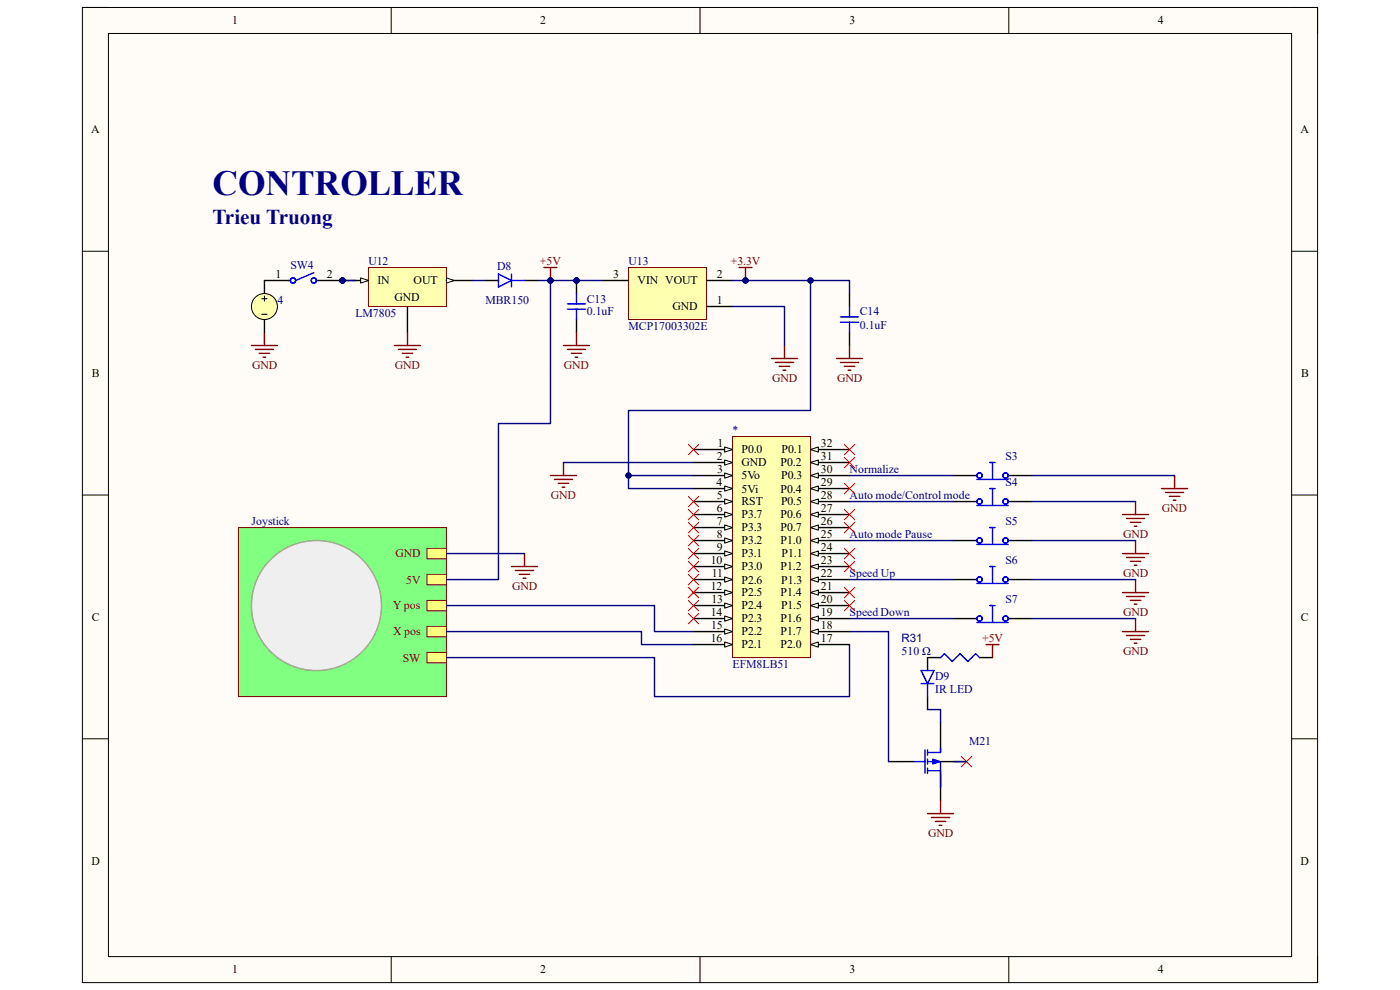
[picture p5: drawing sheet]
<svg xmlns="http://www.w3.org/2000/svg" width="297mm" height="210mm" viewBox="0 0 297 210" stroke-linecap="round" stroke-linejoin="round" font-family="sans-serif">
<path d="M17.5 1.6h262v206.8h-262z" fill-rule="evenodd" fill="#fffcf8"/>
<path d="M17.5 1.6h262v206.8h-262z" fill="none" stroke="#000" stroke-width=".21"/>
<path d="M23 7.1h251v195.8h-251z" fill-rule="evenodd" fill="#fffcf8"/>
<g fill="none" stroke="#000" stroke-width=".21">
<path d="M17.5 1.6h5.5M23 7.1h251v195.8h-251zM83 1.6v5.5M148.5 1.6v5.5M214 1.6v5.5M274 1.6h5.5v5.5M17.5 53.3h5.5M274 53.3h5.5M17.5 105h5.5M274 105h5.5M17.5 156.7h5.5M274 156.7h5.5"/>
<path d="M83 202.9v5.5M148.5 202.9v5.5M214 202.9v5.5M279.5 202.9v5.5"/>
</g>
<path d="M155.4 92.6h16.5v46.9h-16.5z" fill-rule="evenodd" fill="#ffffb0"/>
<path d="M155.4 92.6h16.5v46.9h-16.5z" fill="none" stroke="#800000" stroke-width=".21"/>
<path d="M147.1 95.4h8.3" fill="none" stroke="#000" stroke-width=".3"/>
<path d="M153.7 94.8l1.7 .6-1.7 .5z" fill="#f8fcff"/>
<path d="M153.7 94.8l1.7 .6-1.7 .5z" fill="none" stroke="#000" stroke-width=".21"/>
<path d="M147.1 98.1h8.3" fill="none" stroke="#000" stroke-width=".3"/>
<path d="M153.7 97.6l1.7 .5-1.7 .6z" fill="#f8fcff"/>
<path d="M153.7 97.6l1.7 .5-1.7 .6z" fill="none" stroke="#000" stroke-width=".21"/>
<path d="M147.1 100.9h8.3" fill="none" stroke="#000" stroke-width=".3"/>
<path d="M153.7 100.3l1.7 .6-1.7 .5z" fill="#f8fcff"/>
<path d="M153.7 100.3l1.7 .6-1.7 .5z" fill="none" stroke="#000" stroke-width=".21"/>
<path d="M147.1 103.6h8.3" fill="none" stroke="#000" stroke-width=".3"/>
<path d="M153.7 103.1l1.7 .5-1.7 .6z" fill="#f8fcff"/>
<path d="M153.7 103.1l1.7 .5-1.7 .6z" fill="none" stroke="#000" stroke-width=".21"/>
<path d="M147.1 106.4h8.3" fill="none" stroke="#000" stroke-width=".3"/>
<path d="M153.7 105.8l1.7 .6-1.7 .5z" fill="#f8fcff"/>
<path d="M153.7 105.8l1.7 .6-1.7 .5z" fill="none" stroke="#000" stroke-width=".21"/>
<path d="M147.1 109.2h8.3" fill="none" stroke="#000" stroke-width=".3"/>
<path d="M153.7 108.6l1.7 .6-1.7 .5z" fill="#f8fcff"/>
<path d="M153.7 108.6l1.7 .6-1.7 .5z" fill="none" stroke="#000" stroke-width=".21"/>
<path d="M147.1 111.9h8.3" fill="none" stroke="#000" stroke-width=".3"/>
<path d="M153.7 111.4l1.7 .5-1.7 .6z" fill="#f8fcff"/>
<path d="M153.7 111.4l1.7 .5-1.7 .6z" fill="none" stroke="#000" stroke-width=".21"/>
<path d="M147.1 114.7h8.3" fill="none" stroke="#000" stroke-width=".3"/>
<path d="M153.7 114.1l1.7 .6-1.7 .5z" fill="#f8fcff"/>
<path d="M153.7 114.1l1.7 .6-1.7 .5z" fill="none" stroke="#000" stroke-width=".21"/>
<path d="M147.1 117.4h8.3" fill="none" stroke="#000" stroke-width=".3"/>
<path d="M153.7 116.9l1.7 .5-1.7 .6z" fill="#f8fcff"/>
<path d="M153.7 116.9l1.7 .5-1.7 .6z" fill="none" stroke="#000" stroke-width=".21"/>
<path d="M147.1 120.2h8.3" fill="none" stroke="#000" stroke-width=".3"/>
<path d="M153.7 119.6l1.7 .6-1.7 .5z" fill="#f8fcff"/>
<path d="M153.7 119.6l1.7 .6-1.7 .5z" fill="none" stroke="#000" stroke-width=".21"/>
<path d="M147.1 122.9h8.3" fill="none" stroke="#000" stroke-width=".3"/>
<path d="M153.7 122.4l1.7 .5-1.7 .6z" fill="#f8fcff"/>
<path d="M153.7 122.4l1.7 .5-1.7 .6z" fill="none" stroke="#000" stroke-width=".21"/>
<path d="M147.1 125.7h8.3" fill="none" stroke="#000" stroke-width=".3"/>
<path d="M153.7 125.2l1.7 .5-1.7 .6z" fill="#f8fcff"/>
<path d="M153.7 125.2l1.7 .5-1.7 .6z" fill="none" stroke="#000" stroke-width=".21"/>
<path d="M147.1 128.5h8.3" fill="none" stroke="#000" stroke-width=".3"/>
<path d="M153.7 127.9l1.7 .6-1.7 .5z" fill="#f8fcff"/>
<path d="M153.7 127.9l1.7 .6-1.7 .5z" fill="none" stroke="#000" stroke-width=".21"/>
<path d="M147.1 131.2h8.3" fill="none" stroke="#000" stroke-width=".3"/>
<path d="M153.7 130.7l1.7 .5-1.7 .6z" fill="#f8fcff"/>
<path d="M153.7 130.7l1.7 .5-1.7 .6z" fill="none" stroke="#000" stroke-width=".21"/>
<path d="M147.1 134h8.3" fill="none" stroke="#000" stroke-width=".3"/>
<path d="M153.7 133.4l1.7 .6-1.7 .5z" fill="#f8fcff"/>
<path d="M153.7 133.4l1.7 .6-1.7 .5z" fill="none" stroke="#000" stroke-width=".21"/>
<path d="M147.1 136.7h8.3" fill="none" stroke="#000" stroke-width=".3"/>
<path d="M153.7 136.2l1.7 .5-1.7 .6z" fill="#f8fcff"/>
<path d="M153.7 136.2l1.7 .5-1.7 .6z" fill="none" stroke="#000" stroke-width=".21"/>
<path d="M171.9 136.7h8.3" fill="none" stroke="#000" stroke-width=".3"/>
<path d="M171.9 136.7l1.7-.5v1.1z" fill="#f8fcff"/>
<path d="M171.9 136.7l1.7-.5v1.1z" fill="none" stroke="#000" stroke-width=".21"/>
<path d="M171.9 134h8.3" fill="none" stroke="#000" stroke-width=".3"/>
<path d="M171.9 134l1.7-.6v1.1z" fill="#f8fcff"/>
<path d="M171.9 134l1.7-.6v1.1z" fill="none" stroke="#000" stroke-width=".21"/>
<path d="M171.9 131.2h8.3" fill="none" stroke="#000" stroke-width=".3"/>
<path d="M171.9 131.2l1.7-.5v1.1z" fill="#f8fcff"/>
<path d="M171.9 131.2l1.7-.5v1.1z" fill="none" stroke="#000" stroke-width=".21"/>
<path d="M171.9 128.5h8.3" fill="none" stroke="#000" stroke-width=".3"/>
<path d="M171.9 128.5l1.7-.6v1.1z" fill="#f8fcff"/>
<path d="M171.9 128.5l1.7-.6v1.1z" fill="none" stroke="#000" stroke-width=".21"/>
<path d="M171.9 125.7h8.3" fill="none" stroke="#000" stroke-width=".3"/>
<path d="M171.9 125.7l1.7-.5v1.1z" fill="#f8fcff"/>
<path d="M171.9 125.7l1.7-.5v1.1z" fill="none" stroke="#000" stroke-width=".21"/>
<path d="M171.9 122.9h8.3" fill="none" stroke="#000" stroke-width=".3"/>
<path d="M171.9 122.9l1.7-.5v1.1z" fill="#f8fcff"/>
<path d="M171.9 122.9l1.7-.5v1.1z" fill="none" stroke="#000" stroke-width=".21"/>
<path d="M171.9 120.2h8.3" fill="none" stroke="#000" stroke-width=".3"/>
<path d="M171.9 120.2l1.7-.6v1.1z" fill="#f8fcff"/>
<path d="M171.9 120.2l1.7-.6v1.1z" fill="none" stroke="#000" stroke-width=".21"/>
<path d="M171.9 117.4h8.3" fill="none" stroke="#000" stroke-width=".3"/>
<path d="M171.9 117.4l1.7-.5v1.1z" fill="#f8fcff"/>
<path d="M171.9 117.4l1.7-.5v1.1z" fill="none" stroke="#000" stroke-width=".21"/>
<path d="M171.9 114.7h8.3" fill="none" stroke="#000" stroke-width=".3"/>
<path d="M171.9 114.7l1.7-.6v1.1z" fill="#f8fcff"/>
<path d="M171.9 114.7l1.7-.6v1.1z" fill="none" stroke="#000" stroke-width=".21"/>
<path d="M171.9 111.9h8.3" fill="none" stroke="#000" stroke-width=".3"/>
<path d="M171.9 111.9l1.7-.5v1.1z" fill="#f8fcff"/>
<path d="M171.9 111.9l1.7-.5v1.1z" fill="none" stroke="#000" stroke-width=".21"/>
<path d="M171.9 109.2h8.3" fill="none" stroke="#000" stroke-width=".3"/>
<path d="M171.9 109.2l1.7-.6v1.1z" fill="#f8fcff"/>
<path d="M171.9 109.2l1.7-.6v1.1z" fill="none" stroke="#000" stroke-width=".21"/>
<path d="M171.9 106.4h8.3" fill="none" stroke="#000" stroke-width=".3"/>
<path d="M171.9 106.4l1.7-.6v1.1z" fill="#f8fcff"/>
<path d="M171.9 106.4l1.7-.6v1.1z" fill="none" stroke="#000" stroke-width=".21"/>
<path d="M171.9 103.6h8.3" fill="none" stroke="#000" stroke-width=".3"/>
<path d="M171.9 103.6l1.7-.5v1.1z" fill="#f8fcff"/>
<path d="M171.9 103.6l1.7-.5v1.1z" fill="none" stroke="#000" stroke-width=".21"/>
<path d="M171.9 100.9h8.3" fill="none" stroke="#000" stroke-width=".3"/>
<path d="M171.9 100.9l1.7-.6v1.1z" fill="#f8fcff"/>
<path d="M171.9 100.9l1.7-.6v1.1z" fill="none" stroke="#000" stroke-width=".21"/>
<path d="M171.9 98.1h8.3" fill="none" stroke="#000" stroke-width=".3"/>
<path d="M171.9 98.1l1.7-.5v1.1z" fill="#f8fcff"/>
<path d="M171.9 98.1l1.7-.5v1.1z" fill="none" stroke="#000" stroke-width=".21"/>
<path d="M171.9 95.4h8.3" fill="none" stroke="#000" stroke-width=".3"/>
<path d="M171.9 95.4l1.7-.6v1.1z" fill="#f8fcff"/>
<path d="M171.9 95.4l1.7-.6v1.1z" fill="none" stroke="#000" stroke-width=".21"/>
<path d="M133.3 56.7h16.6v11.1h-16.6z" fill-rule="evenodd" fill="#ffffb0"/>
<path d="M133.3 56.7h16.6v11.1h-16.6z" fill="none" stroke="#800000" stroke-width=".21"/>
<path d="M127.8 59.5h5.5M149.9 59.5h5.5M149.9 65h5.5" fill="none" stroke="#000" stroke-width=".3"/>
<path d="M156.8 56.7h2.7M158.2 56.7v2.8" fill="none" stroke="#800000" stroke-width=".3"/>
<circle cx="158.2" cy="59.5" r=".55" fill="#000080"/>
<circle cx="158.2" cy="59.5" r=".55" fill="none" stroke="#000080" stroke-width=".21"/>
<path d="M163.7 76.1h5.5M164.5 76.9h3.9M165.3 77.7h2.2M166.2 78.5h.5M166.4 73.3v2.8M177.5 76.1h5.5M178.3 76.9h3.9M179.1 77.7h2.2M179.9 78.5h.6M180.2 73.3v2.8" fill="none" stroke="#800000" stroke-width=".3"/>
<path d="M180.2 62.3v2.7M180.2 70.5v2.8" fill="none" stroke="#000" stroke-width=".3"/>
<path d="M178.3 68.3h3.9M178.3 67.2h3.9M180.2 65v2.2M180.2 68.3v2.2" fill="none" stroke="#00f" stroke-width=".3"/>
<circle cx="122.3" cy="59.5" r=".55" fill="#000080"/>
<circle cx="122.3" cy="59.5" r=".55" fill="none" stroke="#000080" stroke-width=".21"/>
<path d="M122.3 59.5v2.8M122.3 67.8v2.7" fill="none" stroke="#000" stroke-width=".3"/>
<circle cx="122.3" cy="59.5" r=".55" fill="#000080"/>
<circle cx="122.3" cy="59.5" r=".55" fill="none" stroke="#000080" stroke-width=".21"/>
<path d="M120.4 65.6h3.8M120.4 64.5h3.8M122.3 62.3v2.2M122.3 65.6v2.2" fill="none" stroke="#00f" stroke-width=".3"/>
<path d="M119.5 73.3h5.6M120.4 74.1h3.8M121.2 75h2.2M122 75.8h.6M122.3 70.5v2.8" fill="none" stroke="#800000" stroke-width=".3"/>
<circle cx="72.7" cy="59.5" r=".55" fill="#000080"/>
<circle cx="72.7" cy="59.5" r=".55" fill="none" stroke="#000080" stroke-width=".21"/>
<path d="M78.2 56.7h16.5v8.3h-16.5z" fill-rule="evenodd" fill="#ffffb0"/>
<path d="M78.2 56.7h16.5v8.3h-16.5z" fill="none" stroke="#800000" stroke-width=".21"/>
<path d="M72.6 59.5h5.6" fill="none" stroke="#000" stroke-width=".3"/>
<path d="M76.5 59l1.7 .5-1.7 .6z" fill="#f8fcff"/>
<path d="M76.5 59l1.7 .5-1.7 .6z" fill="none" stroke="#000" stroke-width=".21"/>
<circle cx="72.7" cy="59.5" r=".55" fill="#000080"/>
<circle cx="72.7" cy="59.5" r=".55" fill="none" stroke="#000080" stroke-width=".21"/>
<path d="M94.7 59.5h5.5M86.4 65v5.5" fill="none" stroke="#000" stroke-width=".3"/>
<path d="M94.7 59l1.7 .5-1.7 .6z" fill="#f8fcff"/>
<path d="M94.7 59l1.7 .5-1.7 .6z" fill="none" stroke="#000" stroke-width=".21"/>
<path d="M53.3 73.3h5.6M54.2 74.1h3.8M55 74.9h2.2M55.8 75.8h.6M56.1 70.5v2.8" fill="none" stroke="#800000" stroke-width=".3"/>
<circle cx="72.7" cy="59.5" r=".55" fill="#000080"/>
<circle cx="72.7" cy="59.5" r=".55" fill="none" stroke="#000080" stroke-width=".21"/>
<path d="M66.6 57.8l-3.9 1.7" fill="none" stroke="#00f" stroke-width=".3"/>
<path d="M56.1 59.5h5.5M67.1 59.5h5.5" fill="none" stroke="#000" stroke-width=".3"/>
<circle cx="72.7" cy="59.5" r=".55" fill="#000080"/>
<circle cx="72.7" cy="59.5" r=".55" fill="none" stroke="#000080" stroke-width=".21"/>
<g fill="none" stroke="#00f" stroke-width=".3">
<path d="M105.7 58.1l2.8 1.4-2.8 1.4zM108.5 59.5h2.8M108.5 58.1v2.8"/>
<circle cx="62.2" cy="59.5" r=".55"/>
<circle cx="66.6" cy="59.5" r=".55"/>
</g>
<path d="M56.1 59.5v2.8M103 59.5h2.7M111.3 59.5h2.7M56.1 67.8v2.7" fill="none" stroke="#000" stroke-width=".3"/>
<circle cx="56.1" cy="65" r="2.76" fill="#ffffb0"/>
<g fill="none" stroke="#000" stroke-width=".21">
<path d="M55.5 63.4h1.2M55.5 66.7h1.2M56.1 62.8v1.1"/>
<circle cx="56.1" cy="65" r="2.76"/>
</g>
<path d="M115.4 56.7h2.8M116.8 56.7v2.8M83.7 73.3h5.5M84.5 74.1h3.9M85.3 75h2.2M86.2 75.8h.5M86.4 70.5v2.8" fill="none" stroke="#800000" stroke-width=".3"/>
<circle cx="116.8" cy="59.5" r=".55" fill="#000080"/>
<circle cx="116.8" cy="59.5" r=".55" fill="none" stroke="#000080" stroke-width=".21"/>
<path d="M119.5 98.1v2.8M116.8 100.9h5.5M117.6 101.7h3.9M118.4 102.5h2.2M119.3 103.4h.5" fill="none" stroke="#800000" stroke-width=".3"/>
<path d="M50.6 111.9h44.1v35.9h-44.1z" fill-rule="evenodd" fill="#80ff80"/>
<path d="M50.6 111.9h44.1v35.9h-44.1z" fill="none" stroke="#800000" stroke-width=".21"/>
<path d="M90.6 116.3h4.1v2.2h-4.1z" fill-rule="evenodd" fill="#ffff80"/>
<path d="M90.6 116.3h4.1v2.2h-4.1z" fill="none" stroke="#800000" stroke-width=".21"/>
<path d="M90.6 121.8h4.1v2.2h-4.1z" fill-rule="evenodd" fill="#ffff80"/>
<path d="M90.6 121.8h4.1v2.2h-4.1z" fill="none" stroke="#800000" stroke-width=".21"/>
<path d="M90.6 127.4h4.1v2.2h-4.1z" fill-rule="evenodd" fill="#ffff80"/>
<path d="M90.6 127.4h4.1v2.2h-4.1z" fill="none" stroke="#800000" stroke-width=".21"/>
<path d="M90.6 132.9h4.1v2.2h-4.1z" fill-rule="evenodd" fill="#ffff80"/>
<path d="M90.6 132.9h4.1v2.2h-4.1z" fill="none" stroke="#800000" stroke-width=".21"/>
<path d="M90.6 138.4h4.1v2.2h-4.1z" fill-rule="evenodd" fill="#ffff80"/>
<path d="M90.6 138.4h4.1v2.2h-4.1z" fill="none" stroke="#800000" stroke-width=".21"/>
<circle cx="67.1" cy="128.5" r="13.8" fill="#efefef"/>
<circle cx="67.1" cy="128.5" r="13.8" fill="none" stroke="#999" stroke-width=".3"/>
<g fill="none" stroke="#800000" stroke-width=".3">
<path d="M111.3 117.4v2.8M238.1 109.2h5.6M238.1 117.4h5.6M239 110h3.8M239 118.3h3.8M239.8 110.8h2.2M239.8 119.1h2.2M240.6 111.6h.6M240.6 119.9h.6M240.9 106.4v2.8M240.9 114.7v2.7M246.4 103.6h5.5"/>
<path d="M247.2 104.5h3.9M248.1 105.3h2.2M248.9 106.1h.6M249.2 100.9v2.7M108.5 120.2h5.5M109.3 121h3.9M110.2 121.8h2.2M111 122.7h.5M238.1 134h5.6M238.1 125.7h5.6M239 134.8h3.8M239 126.5h3.8"/>
<path d="M239.8 135.6h2.2M239.8 127.4h2.2M240.6 136.5h.6M240.6 128.2h.6M240.9 122.9v2.8M240.9 131.2v2.8"/>
</g>
<g fill="none" stroke="#000" stroke-width=".3">
<path d="M202.3 114.7h5M202.3 106.4h5M202.3 100.9h5M213.9 114.7h4.9M213.9 106.4h4.9M213.9 100.9h4.9M202.3 131.2h5M202.3 122.9h5M213.9 131.2h4.9M213.9 122.9h4.9M199.5 153.3v5.5M188.5 161.6h5.5"/>
<path d="M199.5 164.3v5.5M199.5 161.6h5.6"/>
</g>
<g fill="none" stroke="#00f" stroke-width=".3">
<path d="M210 98.1h1.1M210.6 98.1v3.6M207.3 115.5h6.6M207.3 107.2h6.6M207.3 101.7h6.6M210 111.9h1.1M210 103.6h1.1M210.6 103.6v3.6M210.6 111.9v3.6M207.3 132h6.6M207.3 123.8h6.6M210 128.5h1.1"/>
<path d="M210 120.2h1.1M210.6 120.2v3.6M210.6 128.5v3.5M196.2 159.1v4.9M196.8 159.1v1.1M199.5 158.8v.8h-2.7M194 161.6h2.2M196.8 161.6h2.7M196.8 163.5h2.7v.8M196.8 161v1.1M196.8 162.9v1.1"/>
<circle cx="207.8" cy="114.7" r=".55"/>
<circle cx="207.8" cy="106.4" r=".55"/>
<circle cx="207.8" cy="100.9" r=".55"/>
<circle cx="213.3" cy="106.4" r=".55"/>
<circle cx="213.3" cy="100.9" r=".55"/>
<circle cx="213.3" cy="114.7" r=".55"/>
<circle cx="207.8" cy="122.9" r=".55"/>
<circle cx="207.8" cy="131.2" r=".55"/>
<circle cx="213.3" cy="131.2" r=".55"/>
<circle cx="213.3" cy="122.9" r=".55"/>
</g>
<path d="M197.9 161l1.6 .6-1.6 .5z" fill="#00f"/>
<path d="M197.9 161l1.6 .6-1.6 .5z" fill="none" stroke="#00f" stroke-width=".21"/>
<path d="M209.2 136.7h2.7M210.6 136.7v2.8M196.8 172.6h5.5M197.6 173.4h3.9M198.4 174.3h2.2M199.3 175.1h.5M199.5 169.8v2.8" fill="none" stroke="#800000" stroke-width=".3"/>
<path d="M199.5 139.5h-2.7v2.8M207.8 139.5h2.8M196.8 147.8v2.7" fill="none" stroke="#000" stroke-width=".3"/>
<path d="M199.5 139.5l.9-.8 1.6 1.6 1.7-1.6 1.6 1.6 1.7-1.6 .8 .8M195.4 142.3h2.8l-1.4 2.7zM195.4 145h2.8M196.8 145v2.8" fill="none" stroke="#00f" stroke-width=".3"/>
<g fill="none" stroke="#f00" stroke-width=".21">
<path d="M146 94.3l2.2 2.2M148.2 94.3l-2.2 2.2M179.1 94.3l2.2 2.2M179.1 97l2.2 2.2M181.3 97l-2.2 2.2M181.3 94.3l-2.2 2.2M146 105.3l2.2 2.2M146 108.1l2.2 2.2M146 110.8l2.2 2.2M146 113.6l2.2 2.2M146 116.3l2.2 2.2M146 119.1l2.2 2.2"/>
<path d="M148.2 105.3l-2.2 2.2M148.2 108.1l-2.2 2.2M148.2 110.8l-2.2 2.2M148.2 113.6l-2.2 2.2M148.2 116.3l-2.2 2.2M148.2 119.1l-2.2 2.2M179.1 119.1l2.2 2.2M179.1 116.3l2.2 2.2M179.1 110.8l2.2 2.2M179.1 108.1l2.2 2.2M179.1 102.5l2.2 2.2M181.3 119.1l-2.2 2.2"/>
<path d="M181.3 116.3l-2.2 2.2M181.3 110.8l-2.2 2.2M181.3 108.1l-2.2 2.2M181.3 102.5l-2.2 2.2M146 121.8l2.2 2.2M146 124.6l2.2 2.2M146 127.4l2.2 2.2M146 130.1l2.2 2.2M148.2 121.8l-2.2 2.2M148.2 124.6l-2.2 2.2M148.2 127.4l-2.2 2.2M148.2 130.1l-2.2 2.2"/>
<path d="M179.1 127.4l2.2 2.2M179.1 124.6l2.2 2.2M181.3 127.4l-2.2 2.2M181.3 124.6l-2.2 2.2M204 160.5l2.2 2.2M206.2 160.5l-2.2 2.2"/>
</g>
<path d="M116.8 59.5h5.5M155.4 65h11v8.3" fill="none" stroke="#000080" stroke-width=".3"/>
<circle cx="122.3" cy="59.5" r=".55" fill="#000080"/>
<circle cx="122.3" cy="59.5" r=".55" fill="none" stroke="#000080" stroke-width=".21"/>
<circle cx="116.8" cy="59.5" r=".55" fill="#000080"/>
<circle cx="116.8" cy="59.5" r=".55" fill="none" stroke="#000080" stroke-width=".21"/>
<path d="M122.3 59.5h5.5" fill="none" stroke="#000080" stroke-width=".3"/>
<circle cx="122.3" cy="59.5" r=".55" fill="#000080"/>
<circle cx="122.3" cy="59.5" r=".55" fill="none" stroke="#000080" stroke-width=".21"/>
<path d="M72.6 59.5h2.8" fill="none" stroke="#000080" stroke-width=".3"/>
<circle cx="72.7" cy="59.5" r=".55" fill="#000080"/>
<circle cx="72.7" cy="59.5" r=".55" fill="none" stroke="#000080" stroke-width=".21"/>
<path d="M100.2 59.5h2.8M114 59.5h2.8" fill="none" stroke="#000080" stroke-width=".3"/>
<circle cx="116.8" cy="59.5" r=".55" fill="#000080"/>
<circle cx="116.8" cy="59.5" r=".55" fill="none" stroke="#000080" stroke-width=".21"/>
<path d="M147.1 100.9h-13.8v2.7h13.8" fill="none" stroke="#000080" stroke-width=".3"/>
<circle cx="133.3" cy="100.9" r=".55" fill="#000080"/>
<circle cx="133.3" cy="100.9" r=".55" fill="none" stroke="#000080" stroke-width=".21"/>
<path d="M155.4 59.5h2.8" fill="none" stroke="#000080" stroke-width=".3"/>
<circle cx="158.2" cy="59.5" r=".55" fill="#000080"/>
<circle cx="158.2" cy="59.5" r=".55" fill="none" stroke="#000080" stroke-width=".21"/>
<path d="M158.2 59.5h22v2.8" fill="none" stroke="#000080" stroke-width=".3"/>
<circle cx="171.9" cy="59.5" r=".55" fill="#000080"/>
<circle cx="171.9" cy="59.5" r=".55" fill="none" stroke="#000080" stroke-width=".21"/>
<circle cx="158.2" cy="59.5" r=".55" fill="#000080"/>
<circle cx="158.2" cy="59.5" r=".55" fill="none" stroke="#000080" stroke-width=".21"/>
<path d="M171.9 59.5v27.6h-38.6v13.8M119.5 98.1h27.6" fill="none" stroke="#000080" stroke-width=".3"/>
<circle cx="133.3" cy="100.9" r=".55" fill="#000080"/>
<circle cx="133.3" cy="100.9" r=".55" fill="none" stroke="#000080" stroke-width=".21"/>
<circle cx="171.9" cy="59.5" r=".55" fill="#000080"/>
<circle cx="171.9" cy="59.5" r=".55" fill="none" stroke="#000080" stroke-width=".21"/>
<path d="M116.8 59.5v30.3h-11.1v33.1h-11M94.7 117.4h16.6M180.2 100.9h22.1M180.2 106.4h22.1M180.2 114.7h22.1M94.7 128.5h44.1v5.5h8.3M180.2 136.7v11.1h-41.3v-8.3h-44.2M180.2 122.9h22.1M180.2 131.2h22.1" fill="none" stroke="#000080" stroke-width=".3"/>
<circle cx="116.8" cy="59.5" r=".55" fill="#000080"/>
<circle cx="116.8" cy="59.5" r=".55" fill="none" stroke="#000080" stroke-width=".21"/>
<path d="M218.8 100.9h30.4M218.8 106.4h22.1M218.8 114.7h22.1M94.7 134h41.4v2.7h11M180.2 134h8.3v27.6M218.8 122.9h22.1M218.8 131.2h22.1M196.8 150.5h2.7v2.8M199.5 161.6v5.5M202.3 161.6h2.8" fill="none" stroke="#000080" stroke-width=".3"/>
<text font-size="7.5" fill="#000080" x="45.1" y="41.3">CONTROLLER</text>
<text font-size="4.5" fill="#000080" x="45.1" y="47.5">Trieu Truong</text>
<g font-size="2.5">
<text x="49.3" y="5.2">1</text>
<text x="114.6" y="5.2">2</text>
<text x="180.2" y="5.2">3</text>
<text x="245.6" y="5.2">4</text>
<text x="19.3" y="28.3">A</text>
<text x="275.9" y="28.3">A</text>
<text x="58.5" y="58.9">1</text>
<text x="69.3" y="58.9">2</text>
<text x="130.1" y="58.9">3</text>
<text x="152.1" y="58.9">2</text>
<text x="80.1" y="60.3">IN</text>
<text x="83.7" y="63.9">GND</text>
<text x="87.7" y="60.3">OUT</text>
<text x="135.3" y="60.3">VIN VOUT</text>
<text x="142.7" y="65.8">GND</text>
<text x="152.1" y="64.5">1</text>
<text x="19.5" y="80">B</text>
<text x="276" y="80">B</text>
<text x="152.2" y="94.8">1</text>
<text x="174.2" y="94.8">32</text>
<text x="152.1" y="97.6">2</text>
<text x="152.1" y="100.3">3</text>
<text x="157.3" y="96.2">P0.0</text>
<text x="157.3" y="98.9">GND</text>
<text x="157.3" y="101.7">5Vo</text>
<text x="165.6" y="98.9">P0.2</text>
<text x="165.7" y="101.7">P0.3</text>
<text x="165.8" y="96.2">P0.1</text>
<text x="174.2" y="100.3">30</text>
<text x="174.2" y="97.6">31</text>
<text x="152" y="103.1">4</text>
<text x="152.1" y="105.8">5</text>
<text x="157.3" y="104.5">5Vi</text>
<text x="157.3" y="107.2">RST</text>
<text x="165.6" y="104.5">P0.4</text>
<text x="165.7" y="107.2">P0.5</text>
<text x="174.2" y="105.8">28</text>
<text x="174.2" y="103.1">29</text>
<text x="152.1" y="108.6">6</text>
<text x="152.1" y="111.3">7</text>
<text x="157.3" y="110">P3.7</text>
<text x="157.3" y="112.7">P3.3</text>
<text x="165.6" y="112.7">P0.7</text>
<text x="165.6" y="110">P0.6</text>
<text x="174.2" y="111.3">26</text>
<text x="174.2" y="108.6">27</text>
<text x="150.8" y="119.6">10</text>
<text x="152.1" y="116.9">9</text>
<text x="152.1" y="114.1">8</text>
<text x="157.3" y="115.5">P3.2</text>
<text x="157.3" y="118.2">P3.1</text>
<text x="165.6" y="115.5">P1.0</text>
<text x="165.8" y="118.2">P1.1</text>
<text x="174.2" y="119.6">23</text>
<text x="174.2" y="116.9">24</text>
<text x="174.2" y="114.1">25</text>
<text x="150.8" y="125.1">12</text>
<text x="151" y="122.4">11</text>
<text x="157.3" y="121">P3.0</text>
<text x="157.3" y="123.8">P2.6</text>
<text x="165.6" y="121">P1.2</text>
<text x="165.7" y="123.8">P1.3</text>
<text x="174.2" y="125.1">21</text>
<text x="174.2" y="122.4">22</text>
<text x="19.5" y="131.7">C</text>
<text x="150.8" y="130.7">14</text>
<text x="150.9" y="127.9">13</text>
<text x="157.3" y="126.5">P2.5</text>
<text x="157.3" y="129.3">P2.4</text>
<text x="165.6" y="126.5">P1.4</text>
<text x="165.7" y="129.3">P1.5</text>
<text x="174.2" y="130.7">19</text>
<text x="174.2" y="127.9">20</text>
<text x="276" y="131.7">C</text>
<text x="150.8" y="136.2">16</text>
<text x="150.9" y="133.4">15</text>
<text x="157.3" y="132">P2.3</text>
<text x="157.3" y="134.8">P2.2</text>
<text x="157.3" y="137.5">P2.1</text>
<text x="165.6" y="137.5">P2.0</text>
<text x="165.6" y="134.8">P1.7</text>
<text x="165.6" y="132">P1.6</text>
<text x="174.2" y="136.2">17</text>
<text x="174.2" y="133.4">18</text>
<text x="19.4" y="183.4">D</text>
<text x="275.9" y="183.4">D</text>
<text x="49.3" y="206.5">1</text>
<text x="114.6" y="206.5">2</text>
<text x="180.2" y="206.5">3</text>
<text x="245.6" y="206.5">4</text>
</g>
<g font-size="2.5" fill="#000080">
<text x="61.6" y="57">SW4</text>
<text x="78.1" y="56.2">U12</text>
<text x="105.5" y="57.3">D8</text>
<text x="133.3" y="56.2">U13</text>
<text x="58.8" y="64.5">4</text>
<text x="103" y="64.5">MBR150</text>
<text x="124.5" y="64.2">C13</text>
<text x="75.4" y="67.2">LM7805</text>
<text x="124.5" y="66.9">0.1uF</text>
<text x="133.3" y="70">MCP17003302E</text>
<text x="182.4" y="66.9">C14</text>
<text x="182.4" y="69.7">0.1uF</text>
<text x="155.4" y="92">*</text>
<text x="180.2" y="100.3">Normalize</text>
<text x="213.3" y="97.6">S3</text>
<text x="180.2" y="105.8">Auto mode/Control mode</text>
<text x="213.3" y="103.1">S4</text>
<text x="53.3" y="111.3">Joystick</text>
<text x="213.3" y="111.3">S5</text>
<text x="180.2" y="114.1">Auto mode Pause</text>
<text x="213.3" y="119.6">S6</text>
<text x="180.2" y="122.4">Speed Up</text>
<text x="180.2" y="130.7">Speed Down</text>
<text x="213.3" y="127.9">S7</text>
<text x="191.3" y="136.2">R31</text>
<text x="155.4" y="141.7">EFM8LB51</text>
<text x="191.3" y="138.9">510 Ω</text>
<text x="198.4" y="144.2">D9</text>
<text x="198.4" y="146.9">IR LED</text>
<text x="205.6" y="158">M21</text>
</g>
<g font-size="2.5" fill="#800000">
<text x="114.6" y="56.2">+5V</text>
<text x="155" y="56.2">+3.3V</text>
<text x="53.5" y="78.3">GND</text>
<text x="83.8" y="78.3">GND</text>
<text x="119.6" y="78.3">GND</text>
<text x="163.8" y="81">GND</text>
<text x="177.6" y="81">GND</text>
<text x="116.9" y="105.8">GND</text>
<text x="246.5" y="108.6">GND</text>
<text x="83.9" y="118.2">GND</text>
<text x="238.3" y="114.1">GND</text>
<text x="86.2" y="123.8">5V</text>
<text x="108.6" y="125.1">GND</text>
<text x="238.3" y="122.4">GND</text>
<text x="83.4" y="129.3">Y pos</text>
<text x="238.3" y="130.7">GND</text>
<text x="83.4" y="134.8">X pos</text>
<text x="208.4" y="136.2">+5V</text>
<text x="85.5" y="140.3">SW</text>
<text x="238.3" y="138.9">GND</text>
<text x="196.9" y="177.5">GND</text>
</g>
</svg>
